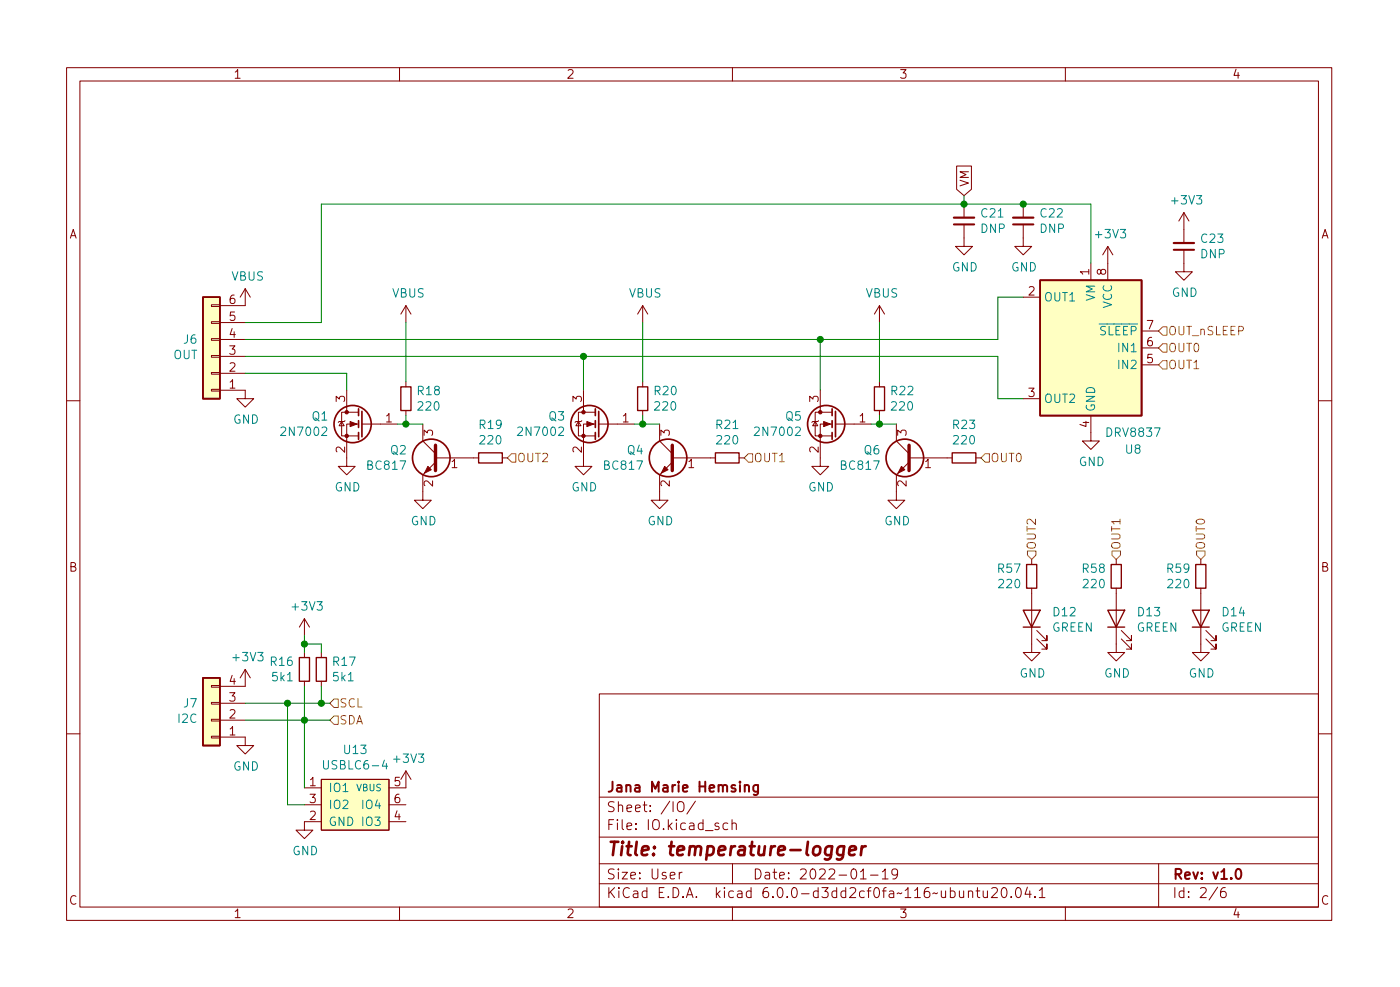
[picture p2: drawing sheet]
<svg xmlns="http://www.w3.org/2000/svg" width="210mm" height="148mm" viewBox="0 0 210 148" stroke-linecap="round" stroke-linejoin="round" font-family="sans-serif">
<g fill="none" stroke="#840000" stroke-width=".15">
<path d="M10 10.2h190v128h-190zM12 12.2h186v124h-186zM60 10.2v2M110 10.2v2M160 10.2v2M143.7 24.9h2.2v3.5l-1.1 1-1.1-1zM144.8 33.7v3.3h1.2l-1.2 1.3-1.3-1.3h1.3M144.8 30.6v2.1M153.7 33.7v3.3h1.2l-1.2 1.3-1.3-1.3h1.3M153.7 30.6v2.1M163.8 39.5v2.6M166.4 37v5.1"/>
<path d="M166.4 37l-.8 1.3M166.4 37l.7 1.3M177.8 37.5v3.3h1.3l-1.3 1.3-1.3-1.3h1.3M177.8 31.9l-.8 1.3M177.8 31.9v4.6M177.8 31.9l.8 1.3M31.7 45.8h1.3v.2h-1.3zM31.7 48.3h1.3v.2h-1.3zM31.7 50.8h1.3v.3h-1.3zM31.7 53.4h1.3v.2h-1.3zM31.7 55.9h1.3v.3h-1.3zM31.7 58.5h1.3v.2h-1.3z"/>
<path d="M33 58.6h3.8v1.3h1.3l-1.3 1.2-1.2-1.2h1.2M33 56h3.8M33 53.5h3.8M33 51h3.8M33 48.4h3.8M36.8 43.3l-.7 1.3M36.8 43.3v2.6h-3.8M36.8 43.3l.8 1.3M52.1 58.6v3.3M61 45.9l-.8 1.3M61 45.9v2.5M61 57.3v.8"/>
<path d="M61 45.9l.7 1.3M87.6 58.6v3.3M96.5 45.9v2.5M96.5 57.3v.8M96.5 45.9l-.7 1.3M96.5 45.9l.8 1.3M123.2 58.6v3.3M132.1 45.9l-.8 1.3M132.1 45.9v2.5M132.1 57.3v.8M132.1 45.9l.7 1.3M153.7 44.6h2.5"/>
<path d="M153.7 59.9h2.5M171.4 54.8h2.6M171.4 52.2h2.6M171.4 49.7h2.6M10 60.2h2M51.3 63.3l.4 .6h-.8zM51.8 63.2l-.1 .1h-.8l-.1 .1M53.8 63.7h-1.7v6.3h1.2l-1.2 1.3-1.3-1.3h1.3M53.8 61.9h-2.5v3.5h2.5M54.4 63.7h5.3M61 61.6v.8M63.5 63.7v2.5l1.9 1.9"/>
<path d="M65.4 69.4l-1.9 1.9v3.8h1.3l-1.3 1.3-1.3-1.3h1.3M65.4 68.7h6.5M75.4 68.7h.8M86.9 63.3l.3 .6h-.7zM87.4 63.2l-.2 .1h-.7l-.1 .1M89.4 63.7h-1.8v6.3h1.3l-1.3 1.3-1.2-1.3h1.2M89.4 61.9h-2.5v3.5h2.5M89.9 63.7h5.3M96.5 61.6v.8M99.1 63.7v2.5l1.9 1.9M101 69.4l-1.9 1.9v3.8h1.2l-1.2 1.3-1.3-1.3h1.3M101 68.7h6.4"/>
<path d="M111 68.7h.8M122.4 63.3l.4 .6h-.8zM122.9 63.2l-.1 .1h-.8l-.1 .1M125 63.7h-1.8v6.3h1.3l-1.3 1.3-1.3-1.3h1.3M125 61.9h-2.6v3.5h2.6M125.5 63.7h5.3M132.1 61.6v.8M134.6 63.7v2.5l1.9 1.9M136.5 69.4l-1.9 1.9v3.8h1.3l-1.3 1.3-1.3-1.3h1.3M136.5 68.7h6.5M146.6 68.7h.7M163.8 62.4v3.8h1.3l-1.3 1.3-1.2-1.3h1.2"/>
<path d="M198 60.2h2M45.7 92.9v2.5M45.7 98v.7M45.7 92.9l-.7 1.2M45.7 92.9l.8 1.2M48.3 98v.7M154.9 88.3v9.7h1.3l-1.3 1.2-1.2-1.2h1.2M154.9 84v.7M155.7 95.9l1.5 1.5v-.7v.7h-.7M155.7 94.6l1.5 1.6v-.8v.8h-.7M167.6 88.3v9.7h1.3l-1.3 1.2-1.2-1.2h1.2M167.6 84v.7"/>
<path d="M168.4 95.9l1.5 1.5v-.7v.7h-.7M168.4 94.6l1.5 1.6v-.8v.8h-.7M180.3 88.3v9.7h1.3l-1.3 1.2-1.2-1.2h1.2M180.3 84v.7M181.1 95.9l1.5 1.5v-.7v.7h-.7M181.1 94.6l1.5 1.6v-.8v.8h-.7M10 110.2h2M31.7 102.9h1.3v.3h-1.3zM31.7 105.4h1.3v.3h-1.3zM31.7 108h1.3v.2h-1.3zM31.7 110.5h1.3v.3h-1.3zM33 110.7h3.8v1.2h1.3l-1.3 1.3-1.2-1.3h1.2"/>
<path d="M33 108.1h3.8M33 105.6h3.8M36.8 100.5v2.5h-3.8M36.8 100.5l-.7 1.3M36.8 100.5l.8 1.3M45.7 102.3v.7M45.7 118.3h2.6M48.3 117h10.1v7.6h-10.1zM48.3 102.3v.7M61 115.7v2.6h-2.6M61 115.7l-.8 1.3M61 115.7l.7 1.3"/>
<path d="M90 104.2h108v32h-108zM90 119.7h108M198 110.2h2M45.7 120.8h2.6M48.3 123.4h-2.6v1.2h1.3l-1.3 1.3-1.3-1.3h1.3M58.4 123.4h2.6M58.4 120.8h2.6M60 136.2v2M90 132.7h108M90 129.7h108M90 125.7h108M101.8 120.6a.5 .5 0 0 1 .6-.3 .5 .5 0 0 1 .3 .5v.5a.5 .5 0 0 1-.5 .6 .5 .5 0 0 1-.5-.6z"/>
<path d="M102 130.9v1M102.4 130.9l-.2 .1-.2 .2M104.4 120.3l-1.2 1.9M109.3 123.6l-.4-.1-.3 .3v.5l.1 .2h.6M109.9 123.7a.37 .37 0 0 1 .7 .1v.7M109.9 123v1.5M110 136.2v2M110 129.7v3M129.2 131.9h.9M130.7 131.4h1.2M132.5 130.9l.4-.5v1.5M132.5 131.9h.9"/>
<path d="M134.8 131.1l-.3 .3-.4-.1-.2-.2v-.4l.2-.2 .4-.1 .2 .2a.99 .99 0 0 1-.3 1.3h-.3M145.4 133.9a.37 .37 0 0 1 .7 .1v.7M145.4 133.7v1M146.6 133.7h.6M146.8 133.2v1.3l.1 .2h.3M147.7 133.7v1a.41 .41 0 0 0 .6-.1M148.3 133.7v1M148.9 133.4l.3-.2 .5 .1a.41 .41 0 0 1 0 .6l-.8 .8h.9M150.6 133.3l.3-.1a.94 .94 0 0 1 0 1.5h-.2a1 1 0 0 1-.1-1.4zM151.9 134.6v.1M152.7 133.3l.3-.1a.94 .94 0 0 1 0 1.5h-.1a1 1 0 0 1-.2-1.4zM154.3 133.2l-.4 1h1"/>
<path d="M154.7 133.7v1M155.4 134.6v.1M156.1 133.7l.4-.5v1.5M156.1 134.7h.8M160 136.2v2M174 129.7v6.5M182.9 133.2l-1.3 1.9M184 133.2a.59 .59 0 0 0-.7 .7v.6l.1 .2h.5l.2-.1 .1-.5-.2-.2-.4-.1-.3 .3"/>
</g>
<path d="M143.3 33.7h3M152.1 33.7h3.1M176.3 37.5h3M111.8 118a.37 .37 0 0 1 .7 .1v.7M111.8 117.8v1M113.8 117.8v1.3a.41 .41 0 0 1-.6 .2M113.8 117.9l-.4-.1-.3 .3v.5l.2 .2h.5M185.8 130.5l.3-.1a.94 .94 0 0 1 0 1.5h-.2a1 1 0 0 1-.1-1.4z" fill="none" stroke="#840000" stroke-width=".3"/>
<path d="M126.8 127.1a.66 .66 0 0 0-1 .3l-.1 .6 .2 .3 .1 .1 .6-.1M126.8 127l-.2 1.7a.6 .6 0 0 1-.9 .2M127.6 127.7l.9-.2v-.4l-.2-.1-.6 .1-.2 1 .3 .3 .5-.1M129.4 127l-.1 1.4M130 127a.59 .59 0 0 0-.6 .4" fill="none" stroke="#840000" stroke-width=".4"/>
<g fill="#ffffc2" stroke="#ffffc2" stroke-width=".15">
<path d="M156.2 42.1h15.2v20.3h-15.2z"/>
<path d="M48.3 117h10.1v7.6h-10.1z"/>
<path d="M30.5 44.6h2.5v15.3h-2.5z"/>
<path d="M30.5 101.8h2.5v10.1h-2.5z"/>
</g>
<g fill="none" stroke="#840000" stroke-width=".25">
<path d="M30.5 44.6h2.5v15.3h-2.5zM156.2 42.1h15.2v20.3h-15.2zM53.8 61.4v1M53.8 63.2v1M53.8 64.9v1M54.4 61.8v3.8M89.4 61.4v1M89.4 63.2v1M89.4 64.9v1M89.9 61.8v3.8M125 61.4v1M125 63.2v1"/>
<path d="M125 64.9v1M125.5 61.8v3.8M30.5 101.8h2.5v10.1h-2.5z"/>
<circle cx="53" cy="63.7" r="2.79"/>
<circle cx="64.8" cy="68.7" r="2.82"/>
<circle cx="88.5" cy="63.7" r="2.79"/>
<circle cx="100.3" cy="68.7" r="2.82"/>
<circle cx="124.1" cy="63.7" r="2.79"/>
<circle cx="135.9" cy="68.7" r="2.82"/>
</g>
<path d="M143.3 32.7h3M152.1 32.7h3.1M176.3 36.5h3" fill="none" stroke="#840000" stroke-width=".33"/>
<g fill="none" stroke="#840000" stroke-width=".2">
<path d="M60.2 58.1h1.5v3.5h-1.5zM95.8 58.1h1.5v3.5h-1.5zM131.3 58.1h1.5v3.5h-1.5zM71.9 68h3.5v1.5h-3.5zM107.4 68h3.6v1.5h-3.6zM143 68h3.6v1.5h-3.6zM45 98.7h1.5v3.6h-1.5zM47.5 98.7h1.5v3.6h-1.5zM153.7 91.6h2.5l-1.3 2.5zM153.7 94.1h2.5M154.2 84.7h1.5v3.6h-1.5zM166.4 91.6h2.5l-1.3 2.5z"/>
<path d="M166.4 94.1h2.5M166.9 84.7h1.5v3.6h-1.5zM179.1 91.6h2.5l-1.3 2.5zM179.1 94.1h2.5M179.6 84.7h1.5v3.6h-1.5z"/>
</g>
<path d="M65.4 66.8v3.8M101 66.8v3.8M136.5 66.8v3.8" fill="none" stroke="#840000" stroke-width=".51"/>
<g fill="#840000" stroke="#840000" stroke-width=".15">
<path d="M135.4 70l.5 .5-1 .5z"/>
<path d="M99.8 70l.5 .5-1 .5z"/>
<path d="M88.1 63.3l1.1 .4-1.1 .3z"/>
<path d="M123.7 63.3l1 .4-1 .3z"/>
<path d="M52.6 63.3l1 .4-1 .3z"/>
<path d="M64.3 70l.5 .5-1 .5z"/>
<circle cx="87.6" cy="65.4" r=".25"/>
<circle cx="87.6" cy="61.9" r=".25"/>
<circle cx="123.2" cy="65.4" r=".25"/>
<circle cx="123.2" cy="61.9" r=".25"/>
<circle cx="52.1" cy="65.4" r=".25"/>
<circle cx="52.1" cy="61.9" r=".25"/>
</g>
<path d="M57.7 114.1l-.3 .9h.8" fill="none" stroke="#008484" stroke-width=".15"/>
<path d="M174.6 51.6h.7v1.3h-.7l-.6-.7zM174.6 54.1h.7v1.3h-.7l-.6-.6zM174.6 49.1h.7v1.2h-.7l-.6-.6zM76.8 68.1h.7v1.3h-.7l-.6-.7zM112.4 68.1h.6v1.3h-.6l-.6-.7zM148 68.1h.6v1.3h-.6l-.7-.7zM154.3 82.7h1.3v.6l-.7 .7-.6-.7zM167 82.7h1.3v.6l-.7 .7-.6-.7zM179.7 82.7h1.3v.6l-.7 .7-.6-.7zM50.2 107.5h.6v1.2h-.6l-.7-.6zM50.2 104.9h.6v1.3h-.6l-.7-.6z" fill="none" stroke="#848400" stroke-width=".15"/>
<g fill="none" stroke="#008400" stroke-width=".15">
<path d="M144.8 29.4v1.2M163.8 39.5v-8.9h-115.5v17.8h-11.5M36.8 53.5h113.1v6.4h3.8M36.8 56h15.3v2.6M61 48.4v8.9M87.6 53.5v5.1M96.5 48.4v8.9M123.2 51v7.6M132.1 48.4v8.9M153.7 44.6h-3.8v6.4h-113.1M59.7 63.7h3.8M61 62.4v1.3"/>
<path d="M95.2 63.7h3.9M96.5 62.4v1.3M130.8 63.7h3.8M132.1 62.4v1.3M45.7 96.7h2.6v1.3M45.7 95.4v2.6M36.8 105.6h12.7M36.8 108.1h12.7M43.2 105.6v15.2h2.5M45.7 103v15.3M48.3 103v2.6"/>
</g>
<g fill="#008400" stroke="#008400" stroke-width=".15">
<circle cx="45.7" cy="108.1" r=".46"/>
<circle cx="43.2" cy="105.6" r=".46"/>
<circle cx="48.3" cy="105.6" r=".46"/>
<circle cx="45.7" cy="96.7" r=".46"/>
<circle cx="61" cy="63.7" r=".46"/>
<circle cx="153.7" cy="30.6" r=".46"/>
<circle cx="144.8" cy="30.6" r=".46"/>
<circle cx="132.1" cy="63.7" r=".46"/>
<circle cx="123.2" cy="51" r=".46"/>
<circle cx="96.5" cy="63.7" r=".46"/>
<circle cx="87.6" cy="53.5" r=".46"/>
</g>
<text font-size="2.8" fill="#840000" x="91" y="128.5">Title: temperature-logger</text>
<g font-size="2.1" fill="#840000">
<text x="91" y="118.9">Jana Marie Hemsing</text>
<text x="91" y="124.6">File: IO.kicad_sch</text>
<text x="91" y="121.9">Sheet: /IO/</text>
<text x="91" y="134.8">KiCad E.D.A. kicad 6.0.0-d3dd2cf0fa~116~ubuntu20.04.1</text>
<text x="91" y="132">Size: User</text>
<text x="113" y="132">Date: 2022-01-19</text>
<text x="176" y="132">Rev: v1.0</text>
<text x="176" y="134.8">Id: 2/6</text>
</g>
<g font-size="1.8" fill="#840000">
<text x="35" y="11.8">1</text>
<text x="85" y="11.8">2</text>
<text x="135" y="11.8">3</text>
<text x="185" y="11.8">4</text>
<text x="145.5" y="28.1" transform="rotate(-90 145.5 28.1)">VM</text>
<text x="10.3" y="35.8">A</text>
<text x="198.4" y="35.8">A</text>
<text x="163.6" y="41.3" transform="rotate(-90 163.6 41.3)">1</text>
<text x="166.1" y="41.3" transform="rotate(-90 166.1 41.3)">8</text>
<text x="34.4" y="45.6">6</text>
<text x="154.4" y="44.4">2</text>
<text x="34.4" y="53.2">3</text>
<text x="34.4" y="50.7">4</text>
<text x="34.4" y="48.2">5</text>
<text x="172.2" y="52">6</text>
<text x="172.2" y="49.4">7</text>
<text x="34.4" y="58.3">1</text>
<text x="34.4" y="55.8">2</text>
<text x="154.4" y="59.6">3</text>
<text x="172.2" y="54.5">5</text>
<text x="51.8" y="60.3" transform="rotate(-90 51.8 60.3)">3</text>
<text x="57.9" y="63.4">1</text>
<text x="65" y="65.4" transform="rotate(-90 65 65.4)">3</text>
<text x="87.4" y="60.3" transform="rotate(-90 87.4 60.3)">3</text>
<text x="93.5" y="63.4">1</text>
<text x="100.6" y="65.4" transform="rotate(-90 100.6 65.4)">3</text>
<text x="122.9" y="60.3" transform="rotate(-90 122.9 60.3)">3</text>
<text x="129" y="63.4">1</text>
<text x="136.1" y="65.4" transform="rotate(-90 136.1 65.4)">3</text>
<text x="163.6" y="64.2" transform="rotate(-90 163.6 64.2)">4</text>
<text x="51.8" y="68" transform="rotate(-90 51.8 68)">2</text>
<text x="67.8" y="70.3">1</text>
<text x="87.4" y="68" transform="rotate(-90 87.4 68)">2</text>
<text x="103.3" y="70.3">1</text>
<text x="122.9" y="68" transform="rotate(-90 122.9 68)">2</text>
<text x="138.9" y="70.3">1</text>
<text x="65" y="73" transform="rotate(-90 65 73)">2</text>
<text x="100.6" y="73" transform="rotate(-90 100.6 73)">2</text>
<text x="136.1" y="73" transform="rotate(-90 136.1 73)">2</text>
<text x="10.3" y="85.8">B</text>
<text x="198.4" y="85.8">B</text>
<text x="34.4" y="107.9">2</text>
<text x="34.4" y="105.3">3</text>
<text x="34.4" y="102.8">4</text>
<text x="34.4" y="110.4">1</text>
<text x="46.5" y="118">1</text>
<text x="59.2" y="118">5</text>
<text x="46.5" y="123.1">2</text>
<text x="46.5" y="120.6">3</text>
<text x="59.2" y="123.1">4</text>
<text x="59.2" y="120.6">6</text>
<text x="10.3" y="135.8">C</text>
<text x="35" y="137.8">1</text>
<text x="85" y="137.8">2</text>
<text x="135" y="137.8">3</text>
<text x="185" y="137.8">4</text>
<text x="198.4" y="135.8">C</text>
</g>
<g font-size="1.8" fill="#008484">
<text x="147.3" y="35">DNP</text>
<text x="147.4" y="32.6">C21</text>
<text x="156.2" y="35">DNP</text>
<text x="156.3" y="32.6">C22</text>
<text x="164.7" y="35.8">+3V3</text>
<text x="176.1" y="30.7">+3V3</text>
<text x="142.9" y="40.8">GND</text>
<text x="151.8" y="40.8">GND</text>
<text x="180.3" y="38.8">DNP</text>
<text x="180.4" y="36.5">C23</text>
<text x="34.8" y="42.1">VBUS</text>
<text x="58.9" y="44.7">VBUS</text>
<text x="94.4" y="44.7">VBUS</text>
<text x="130" y="44.7">VBUS</text>
<text x="156.7" y="45.2">OUT1</text>
<text x="164.5" y="45.2" transform="rotate(-90 164.5 45.2)">VM</text>
<text x="167" y="46.3" transform="rotate(-90 167 46.3)">VCC</text>
<text x="176" y="44.6">GND</text>
<text x="26" y="53.9">OUT</text>
<text x="27.6" y="51.6">J6</text>
<text x="163.8" y="50.3">~{SLEEP}</text>
<text x="168.2" y="52.9">IN1</text>
<text x="62.8" y="59.3">R18</text>
<text x="98.3" y="59.3">R20</text>
<text x="133.9" y="59.3">R22</text>
<text x="168.2" y="55.4">IN2</text>
<text x="35" y="63.6">GND</text>
<text x="42.5" y="65.4">2N7002</text>
<text x="46.9" y="63.1">Q1</text>
<text x="62.9" y="61.6">220</text>
<text x="72" y="64.4">R19</text>
<text x="78.1" y="65.4">2N7002</text>
<text x="82.4" y="63.1">Q3</text>
<text x="98.4" y="61.6">220</text>
<text x="107.6" y="64.4">R21</text>
<text x="113.7" y="65.4">2N7002</text>
<text x="118" y="63.1">Q5</text>
<text x="134" y="61.6">220</text>
<text x="143.2" y="64.4">R23</text>
<text x="156.7" y="60.5">OUT2</text>
<text x="164.5" y="61.9" transform="rotate(-90 164.5 61.9)">GND</text>
<text x="166.3" y="65.6">DRV8837</text>
<text x="55.3" y="70.5">BC817</text>
<text x="58.7" y="68.2">Q2</text>
<text x="72.2" y="66.7">220</text>
<text x="90.8" y="70.5">BC817</text>
<text x="94.2" y="68.2">Q4</text>
<text x="107.7" y="66.7">220</text>
<text x="126.4" y="70.5">BC817</text>
<text x="129.8" y="68.2">Q6</text>
<text x="143.3" y="66.7">220</text>
<text x="162" y="70">GND</text>
<text x="169" y="68.1">U8</text>
<text x="50.2" y="73.8">GND</text>
<text x="85.8" y="73.8">GND</text>
<text x="121.4" y="73.8">GND</text>
<text x="61.7" y="78.9">GND</text>
<text x="97.2" y="78.9">GND</text>
<text x="132.8" y="78.9">GND</text>
<text x="149.9" y="86">R57</text>
<text x="150.1" y="88.3">220</text>
<text x="162.6" y="86">R58</text>
<text x="162.8" y="88.3">220</text>
<text x="175.3" y="86">R59</text>
<text x="175.5" y="88.3">220</text>
<text x="44" y="91.7">+3V3</text>
<text x="158" y="94.8">GREEN</text>
<text x="158.2" y="92.5">D12</text>
<text x="170.7" y="94.8">GREEN</text>
<text x="170.9" y="92.5">D13</text>
<text x="183.4" y="94.8">GREEN</text>
<text x="183.6" y="92.5">D14</text>
<text x="35.1" y="99.3">+3V3</text>
<text x="40.7" y="100">R16</text>
<text x="50.1" y="100">R17</text>
<text x="153.1" y="101.7">GND</text>
<text x="165.8" y="101.7">GND</text>
<text x="178.5" y="101.7">GND</text>
<text x="27.6" y="106.2">J7</text>
<text x="40.9" y="102.3">5k1</text>
<text x="50.1" y="102.3">5k1</text>
<text x="26.7" y="108.5">I2C</text>
<text x="51.7" y="113.2">U13</text>
<text x="35" y="115.7">GND</text>
<text x="49" y="115.5">USBLC6-4</text>
<text x="49.3" y="118.9">IO1</text>
<text x="59.3" y="114.5">+3V3</text>
<text x="49.3" y="124">GND</text>
<text x="49.3" y="121.4">IO2</text>
<text x="54.6" y="124">IO3</text>
<text x="54.6" y="121.4">IO4</text>
<text x="43.9" y="128.4">GND</text>
</g>
<g font-size="1.8" fill="#848400">
<text x="175.4" y="52.9">OUT0</text>
<text x="175.4" y="50.3">OUT_nSLEEP</text>
<text x="175.4" y="55.4">OUT1</text>
<text x="77.6" y="69.4">OUT2</text>
<text x="113.1" y="69.4">OUT1</text>
<text x="148.7" y="69.4">OUT0</text>
<text x="155.6" y="82.6" transform="rotate(-90 155.6 82.6)">OUT2</text>
<text x="168.3" y="82.6" transform="rotate(-90 168.3 82.6)">OUT1</text>
<text x="181" y="82.6" transform="rotate(-90 181 82.6)">OUT0</text>
<text x="50.9" y="106.2">SCL</text>
<text x="50.9" y="108.7">SDA</text>
</g>
<text font-size="1.4" fill="#008484" x="53.6" y="118.8">VBUS</text>
</svg>
